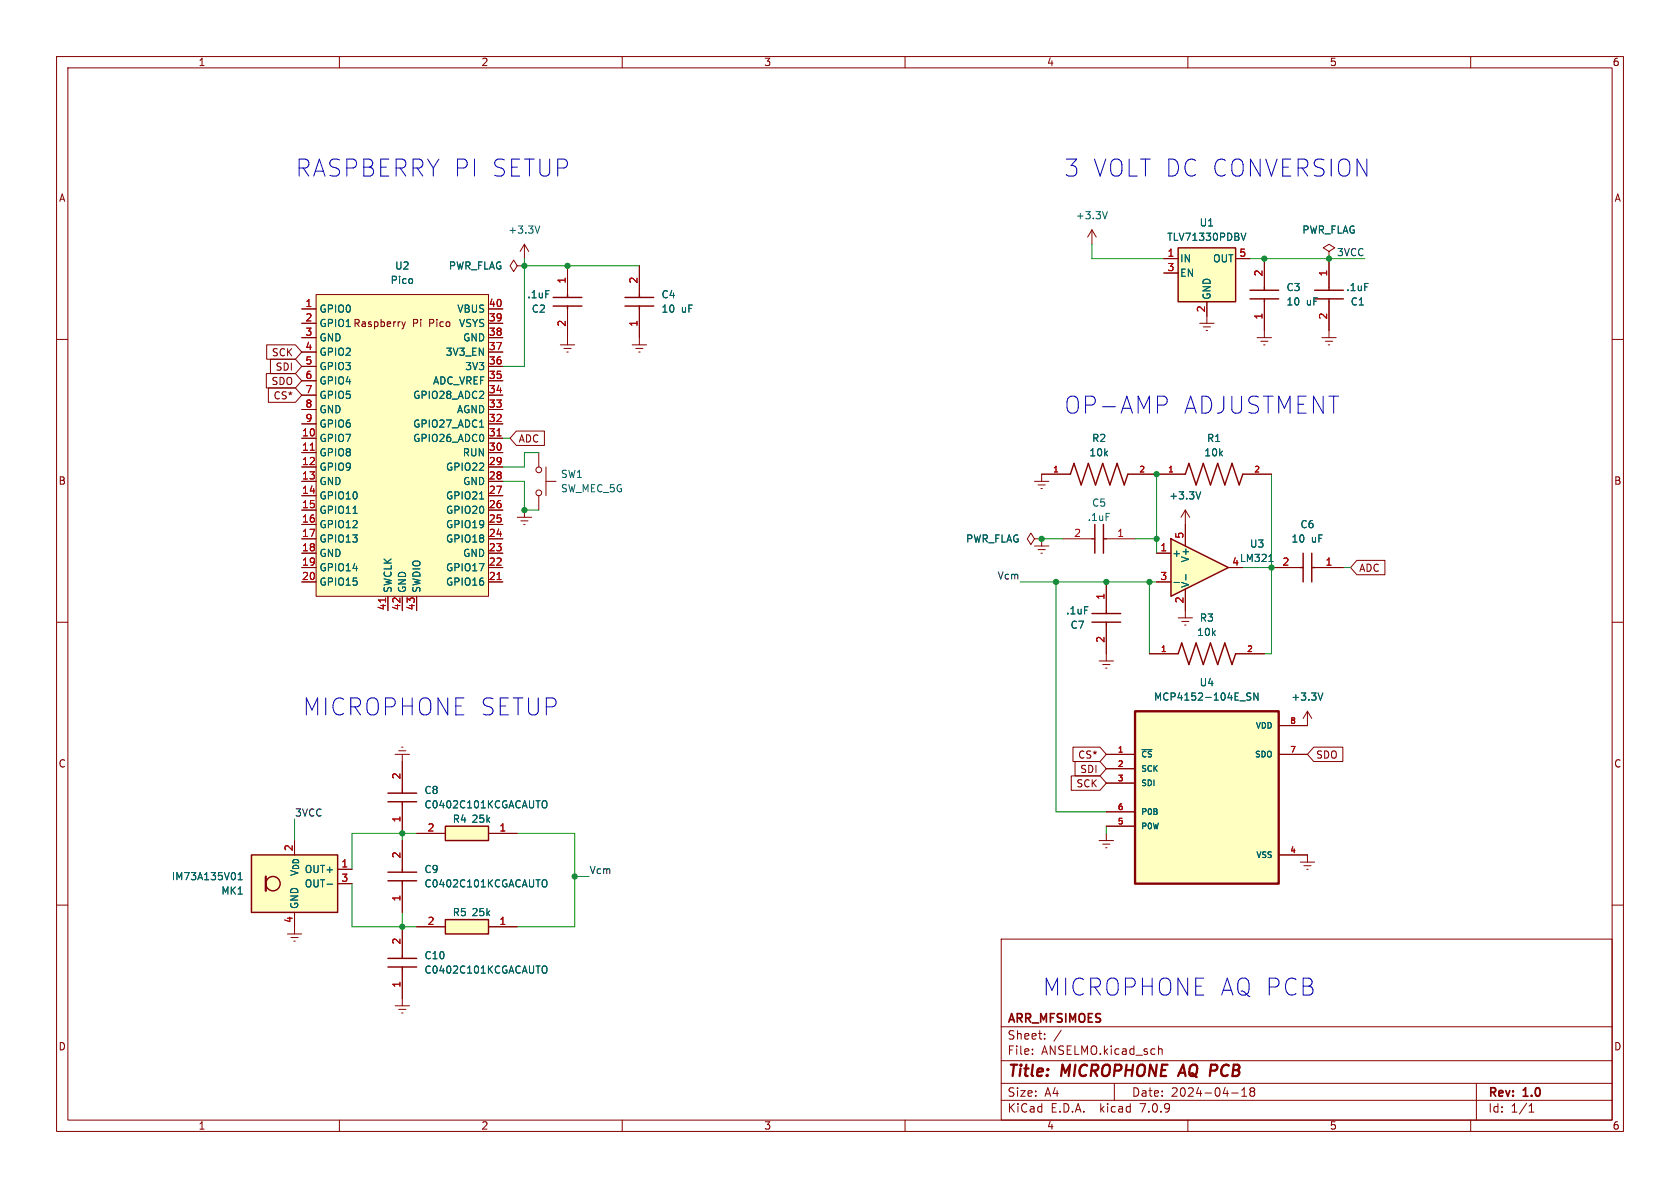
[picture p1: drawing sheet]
<svg xmlns="http://www.w3.org/2000/svg" width="297mm" height="210mm" viewBox="0 0 297 210" stroke-linecap="round" stroke-linejoin="round" font-family="sans-serif">
<g fill="none" stroke="#840000" stroke-width=".18">
<path d="M10 10h277v190h-277zM12 12h273v186h-273zM60 10v2M110 10v2M160 10v2M210 10v2M260 10v2M10 60h2M53.3 54.6h2.6M53.3 57.2h2.6M53.3 59.7h2.6M55.9 52.1h30.5v53.3h-30.5z"/>
<path d="M71.1 56.9l.3 .8M71.4 57.7l-.3 .5M71.7 56.9l-.3 .8M86.4 54.6h2.5M86.4 57.2h2.5M86.4 59.7h2.5M91.4 47l-.6-1-.6 1 .6 1 .6-1h1.3M92.7 47h.1M92.7 43.2l-.8 1.3M92.7 43.2v2.5M92.7 43.2l.8 1.3M100.3 59.7v1.3"/>
<path d="M285 60h2M53.3 77.5h2.6M53.3 74.9h2.6M53.3 72.4h2.6M53.3 69.9h2.6M53.3 67.3h2.6M53.3 64.8h2.6M53.3 62.2h2.6M86.4 77.5h2.5M86.4 74.9h2.5M86.4 72.4h2.5M86.4 69.9h2.5"/>
<path d="M86.4 67.3h2.5M86.4 64.8h2.5M86.4 62.2h2.5M99.1 61h2.5M99.7 61.6h1.3M100.2 62.2h.3M53.3 85.1h2.6M53.3 97.8h2.6M53.3 80h2.6M53.3 82.6h2.6M53.3 87.6h2.6M53.3 90.2h2.6"/>
<path d="M53.3 92.7h2.6M53.3 95.3h2.6M86.4 85.1h2.5M86.4 97.8h2.5M86.4 80h2.5M86.4 82.6h2.5M86.4 87.6h2.5M86.4 90.2h2.5M86.4 92.7h2.5M86.4 95.3h2.5M95.2 80v2.6M95.2 87.6v2.6"/>
<path d="M96.5 85.1h1.8M96.5 82.6v5M182.9 95.3l-.7-1.1-.6 1.1 .6 1 .7-1h1.2M182.9 85.1h2.5M182.9 96.5h2.5M183.5 85.7h1.3M183.5 97.2h1.3M184 86.4h.3M184 97.8h.3M184.1 95.3h.1M184.1 95.3v1.2M189.2 83.8h-5.1v1.3"/>
<path d="M199.4 83.8h5.1M10 110h2M53.3 100.3h2.6M53.3 102.9h2.6M68.6 105.4v2.6M71.1 105.4v2.6M73.7 105.4v2.6M86.4 100.3h2.5M86.4 102.9h2.5M194.3 116.8h2.5M194.9 117.5h1.3M195.5 118.1h.2"/>
<path d="M195.6 102.9v5.1M195.6 110.5v6.3M203.2 115.6h5.1M208.3 109.2h2.5M208.9 109.9h1.3M209.4 110.5h.3M209.5 108v1.2M218.4 115.6h5.1M224.8 100.3h5.1M232.4 100.3h5.1M285 110h2M231.1 125.7l-.7 1.3"/>
<path d="M231.1 125.7v2.6M231.1 125.7l.8 1.3M10 160h2M71.1 148.6v5.1M71.1 156.2v5.1M285 160h2M177 166h108v32h-108zM60 198v2M110 198v2M160 198v2M177 194.5h108M177 191.5h108"/>
<path d="M177 187.5h108M177 181.5h108M182.5 186.3v.1M182.5 185.5v.1M184.7 183.6v.1M184.7 182.8v.1M187.6 182.1l-1.3 2M197 191.5v3M204.8 184.9v1.5M204.8 185.5l.2-.1 .4 .1 .1 .9M210 198v2M217.7 193.2h1.2"/>
<path d="M219.5 193.8h.9M219.5 192.7l.5-.4v1.5M221.2 192.9l-.2 .3v.3l.2 .3 .5-.1 .1-.2-.1-.4-.2-.2M221.2 192.9l-.2-.2 .2-.4 .5 .1 .1 .2-.3 .3M221.2 192.9h.3M260 198v2M261 191.5v6.5M270.3 196.6h.9M270.3 195.5l.4-.4v1.5"/>
<circle cx="95.3" cy="83.1" r=".51"/>
<circle cx="95.3" cy="87.1" r=".51"/>
</g>
<path d="M209.2 188.2l-.9 2" fill="none" stroke="#840000" stroke-width=".4"/>
<path d="M95.4 39.9l-.4 1.3M84.8 75.5h.7M62.4 90.7h.7M84.8 88.2h.7M233.9 122.5l-.5 1.3M96 155.6l.1-.1a.43 .43 0 0 1 .6 .4v.5a.42 .42 0 0 1-.2 .4 .42 .42 0 0 1-.5-.1" fill="none" stroke="#006464" stroke-width=".18"/>
<g fill="none" stroke="#840000" stroke-width=".25">
<path d="M189.2 83.8l.7-1.9 1.2 3.8 1.3-3.8 1.3 3.8 1.2-3.8 1.3 3.8 1.3-3.8 1.3 3.8 .6-1.9M230.4 97.8v5.1M231.9 97.8v5.1M193 108.5h5.1M193 110h5.1M195.6 108v.5M195.6 110v.5M208.3 115.6l.6-1.9 1.3 3.8 1.3-3.8 1.2 3.8 1.3-3.8 1.3 3.8 1.2-3.8 1.3 3.8 .6-1.9M229.9 100.3h.5M231.9 100.3h.5M68.6 155.7h5.1M68.6 154.2h5.1"/>
<path d="M71.1 153.7v.5M71.1 155.7v.5"/>
</g>
<path d="M55.9 52.1h30.5v53.3h-30.5z" fill="#ffffc2" stroke="#ffffc2" stroke-width=".18"/>
<path d="M54.9 79.6h.7M87.9 77.1h.7M68.2 105.7v.7M87.9 102.5h.7" fill="none" stroke="#a90000" stroke-width=".18"/>
<path d="M207 95.3l10.2 5-10.2 5.1z" fill="#ffffc2"/>
<g fill="none" stroke="#840000" stroke-width=".25">
<path d="M97.8 52.6h5.1M97.8 54.1h5.1M100.3 52.1v.5M100.3 54.1v.5M110.5 52.6h5.1M110.5 54.1h5.1M113 52.1v.5M113 54.1v.5M208.3 43.8h10.1v9.5h-10.1zM221 52.8h5.1M221 51.3h5.1M223.5 50.8v.5"/>
<path d="M223.5 52.8v.5M232.4 52.8h5.1M232.4 51.3h5.1M234.9 50.8v.5M234.9 52.8v.5M193 95.3h.5M193.5 92.7v5.1M195.1 95.3h.5M195.1 92.7v5.1M207 95.3l10.2 5-10.2 5.1zM209.5 83.8l.7-1.9 1.3 3.8 1.2-3.8 1.3 3.8 1.3-3.8 1.2 3.8 1.3-3.8 1.3 3.8 .6-1.9M71.1 139.7v.5"/>
<path d="M44.4 151.1h15.3v10.2h-15.3zM68.6 141.7h5.1M68.6 140.2h5.1M71.1 141.7v.5M78.7 146.1h7.7v2.5h-7.7zM68.6 170.9h5.1M68.6 169.4h5.1M71.1 168.9v.5M71.1 170.9v.6M78.7 162.6h7.7v2.5h-7.7z"/>
<circle cx="48.3" cy="156.2" r="1.27"/>
</g>
<g fill="none" stroke="#840000" stroke-width=".18">
<path d="M53.3 59.7h2.6M53.3 57.2h2.6M53.3 54.6h2.6M86.4 59.7h2.5M86.4 57.2h2.5M86.4 54.6h2.5M92.7 47h.1M100.3 47v5.1M100.3 54.6v5.1M113 47v5.1M113 54.6v6.4M193 40.6l-.7 1.3"/>
<path d="M193 40.6v2.6M193 40.6l.8 1.3M205.7 45.7h2.6M205.7 48.3h2.6M212.1 57.2h2.5M212.7 57.8h1.3M213.2 58.4h.3M213.4 53.3v3.9M218.4 45.7h2.6M222.2 59.7h2.6M223.5 45.7v5.1M223.5 53.3v6.4"/>
<path d="M233.7 59.7h2.5M234.9 44.5l1.1-.7-1.1-.6-1 .6 1 .7v1.2M234.9 45.7h.1M234.9 45.7v5.1M234.9 53.3v6.4M47.1 66h5.1l1.1 1.3-1.1 1.3h-5.1zM47.1 61h5.1l1.1 1.2-1.1 1.3h-5.1zM47.4 68.6h4.8l1.1 1.3-1.1 1.2h-4.8zM47.8 63.5h4.4l1.1 1.3-1.1 1.2h-4.4zM53.3 62.2h2.6M53.3 77.5h2.6M53.3 74.9h2.6"/>
<path d="M53.3 72.4h2.6M53.3 69.9h2.6M53.3 67.3h2.6M53.3 64.8h2.6M86.4 62.2h2.5M86.4 77.5h2.5M86.4 74.9h2.5M86.4 72.4h2.5M86.4 69.9h2.5M86.4 67.3h2.5M86.4 64.8h2.5M91.3 76.2h4.9v2.5h-4.9l-1.1-1.2z"/>
<path d="M111.8 61h2.5M112.4 61.6h1.3M112.9 62.2h.3M222.9 60.3h1.3M223.4 61h.2M234.3 60.3h1.3M234.8 61h.3M53.3 97.8h2.6M53.3 95.3h2.6M53.3 92.7h2.6M53.3 80h2.6M53.3 82.6h2.6"/>
<path d="M53.3 85.1h2.6M53.3 87.6h2.6M53.3 90.2h2.6M86.4 97.8h2.5M86.4 95.3h2.5M86.4 92.7h2.5M86.4 80h2.5M86.4 82.6h2.5M86.4 85.1h2.5M86.4 87.6h2.5M86.4 90.2h2.5M91.4 91.4h2.6"/>
<path d="M92.1 92.1h1.2M92.6 92.7h.2M92.7 90.2v1.2M184.1 95.3h.1M184.1 83.8h5.1M188 95.3h5M195.6 95.3h5.1M199.4 83.8h10.1M204.5 97.8h2.5M209.5 90.2v6.3M209.5 90.2l-.7 1.2M209.5 90.2l.8 1.2"/>
<path d="M219.7 83.8h5.1M239.9 99.1h4.9v2.5h-4.9l-1.1-1.3zM53.3 102.9h2.6M53.3 100.3h2.6M68.6 105.4v2.6M71.1 105.4v2.6M73.7 105.4v2.6M86.4 102.9h2.5M86.4 100.3h2.5M195.6 102.9v5.1M195.6 110.5v5.1M203.2 115.6h5.1"/>
<path d="M204.5 102.9h2.5M209.5 104.1v3.9M217.2 100.3h2.5M218.4 115.6h5.1M224.8 100.3h5.1M232.4 100.3h5.1M69.8 133.4h2.6M70.5 132.7h1.3M71 132.1h.2M71.1 133.4v6.3M189.4 137.2h5.1l1.1 1.2-1.1 1.3h-5.1zM189.7 132.1h4.8l1.1 1.3-1.1 1.2h-4.8z"/>
<path d="M190.1 134.6h4.4l1.1 1.3-1.1 1.3h-4.4zM195.6 133.4h5.1M195.6 135.9h5.1M195.6 138.4h5.1M226.1 133.4h5M226.1 128.3h5M232.3 132.1h5.1v2.5h-5.1l-1.2-1.2zM59.7 153.7h2.5M59.7 156.2h2.5M71.1 142.2v5.1M71.1 148.6v5.1M71.1 156.2v5.1"/>
<path d="M73.7 147.3h5M86.4 147.3h5M194.3 148.6h2.5M194.9 149.2h1.3M195.5 149.9h.2M195.6 146.1h5.1M195.6 143.5h5.1M195.6 147.3v1.3M226.1 151.1h5v1.3M229.9 152.4h2.5M230.5 153h1.3M231 153.7h.3"/>
<path d="M50.8 165.1h2.5M51.4 165.7h1.3M51.9 166.4h.3M52.1 161.3v3.8M69.8 177.8h2.6M70.5 178.4h1.3M71 179.1h.2M71.1 163.8v5.1M71.1 171.5v6.3M73.7 163.8h5M86.4 163.8h5"/>
</g>
<g fill="none" stroke="#006464" stroke-width=".18">
<path d="M195.8 37.4l-.5 1.3M219.4 41.2l.4 1.3 .5-1.3M84.8 75.5h.7M62.4 90.7h.7M84.8 88.2h.7M212.3 86.9l-.5 1.3M224.3 99.3h.8M207.5 103h1M209.6 101.6v.9M201.9 132.5h1.8M220.4 122.9l.7 .5-.2 .4-.5-.1M221.1 122.6l-.5-.1-.2 .2"/>
<path d="M222.4 122.5v1.3l-.7-1.3v1.3M233.9 122.5l-.5 1.3M42.1 155.5h.7M42.1 154.6l.4-.4v1.3M57.8 156.3h1M96 141.6l.1-.1a.43 .43 0 0 1 .6 .5v.4a.42 .42 0 0 1-.2 .4 .42 .42 0 0 1-.5 0M96 155.6l.1-.1a.43 .43 0 0 1 .6 .4v.5a.42 .42 0 0 1-.2 .4 .42 .42 0 0 1-.5-.1M96 170.8h.1a.43 .43 0 0 1 .6 .4v.4a.42 .42 0 0 1-.2 .4 .42 .42 0 0 1-.5 0"/>
</g>
<g fill="#ffffc2" stroke="#ffffc2" stroke-width=".18">
<path d="M200.7 125.7h25.4v30.5h-25.4z"/>
<path d="M208.3 43.8h10.1v9.5h-10.1z"/>
<path d="M78.7 146.1h7.7v2.5h-7.7z"/>
<path d="M44.4 151.1h15.3v10.2h-15.3z"/>
<path d="M78.7 162.6h7.7v2.5h-7.7z"/>
</g>
<path d="M200.7 125.7h25.4v30.5h-25.4z" fill="none" stroke="#840000" stroke-width=".41"/>
<path d="M47 154.9v2.6" fill="none" stroke="#840000" stroke-width=".38"/>
<path d="M204.6 70h1.2a.81 .81 0 0 1 .6 .8 .81 .81 0 0 1-.6 .8h-1.2" fill="none" stroke="#0000c2" stroke-width=".18"/>
<g fill="none" stroke="#009600" stroke-width=".18">
<path d="M92.7 45.7v19.1h-3.8M92.7 47h20.3M193 43.2v2.5h12.7M221 45.7h20.3M88.9 77.5h1.3M88.9 85.1h3.8v5.1h2.5M95.2 80h-2.5v2.6h-3.8M184.1 95.3h3.9M200.7 95.3h3.8M204.5 83.8v14M224.8 83.8v31.8h-1.3M180.3 102.9h24.2"/>
<path d="M186.7 102.9v40.6h8.9M203.2 102.9v12.7M219.7 100.3h5.1M237.5 100.3h1.3M52.1 144.8v3.8M62.2 156.2v7.6h11.5M71.1 147.3v1.3M73.7 147.3h-11.5v6.4M91.4 147.3h10.2v16.5h-10.2M101.6 154.9h2.5M195.6 146.1v1.2M71.1 161.3v2.5"/>
</g>
<path d="M54.9 79.6h.7M87.9 77.1h.7M68.2 105.7v.7M87.9 102.5h.7" fill="none" stroke="#a90000" stroke-width=".18"/>
<g fill="#009600" stroke="#009600" stroke-width=".18">
<circle cx="203.2" cy="102.9" r=".46"/>
<circle cx="184.1" cy="95.3" r=".46"/>
<circle cx="195.6" cy="102.9" r=".46"/>
<circle cx="224.8" cy="100.3" r=".46"/>
<circle cx="92.7" cy="47" r=".46"/>
<circle cx="186.7" cy="102.9" r=".46"/>
<circle cx="100.3" cy="47" r=".46"/>
<circle cx="204.5" cy="95.3" r=".46"/>
<circle cx="204.5" cy="83.8" r=".46"/>
<circle cx="234.9" cy="45.7" r=".46"/>
<circle cx="223.5" cy="45.7" r=".46"/>
<circle cx="92.7" cy="90.2" r=".46"/>
<circle cx="101.6" cy="154.9" r=".46"/>
<circle cx="71.1" cy="147.3" r=".46"/>
<circle cx="71.1" cy="163.8" r=".46"/>
</g>
<g font-size="4.2" fill="#0000c2">
<text x="52.1" y="31.5">RASPBERRY PI SETUP</text>
<text x="188" y="31.5">3 VOLT DC CONVERSION</text>
<text x="188" y="73.4">OP-AMP</text>
<text x="209" y="73.4">ADJUSTMENT</text>
<text x="53.3" y="126.8">MICROPHONE SETUP</text>
<text x="184.1" y="176.3">MICROPHONE AQ PCB</text>
</g>
<g font-size="2.8" fill="#840000">
<text x="178" y="190.9">Title:</text>
<text x="187.7" y="190.9">MICROPHONE</text>
<text x="209.4" y="190.9">AQ PCB</text>
</g>
<g font-size="2.1" fill="#840000">
<text x="178" y="184">Sheet:</text>
<text x="178" y="181.2">ARR_MFSIMOES</text>
<text x="178" y="186.7">File:</text>
<text x="184.1" y="186.7">ANSELMO.kicad_sch</text>
<text x="178" y="196.9">KiCad</text>
<text x="178" y="194.1">Size:</text>
<text x="184.7" y="194.1">A4</text>
<text x="185.7" y="196.9">E.D.A.</text>
<text x="194.6" y="196.9">kicad</text>
<text x="200" y="194.1">Date:</text>
<text x="201.8" y="196.9">7.0.9</text>
<text x="207" y="194.1">2024-04-18</text>
<text x="263" y="194.3">Rev:</text>
<text x="263" y="196.9">Id:</text>
<text x="267.1" y="196.9">1/1</text>
<text x="269.4" y="194.3">1.0</text>
</g>
<g font-size="1.8" fill="#840000">
<text x="35" y="11.9">1</text>
<text x="85" y="11.9">2</text>
<text x="135" y="11.9">3</text>
<text x="185" y="11.9">4</text>
<text x="235" y="11.9">5</text>
<text x="285" y="11.9">6</text>
<text x="10.3" y="35.9">A</text>
<text x="285.3" y="35.9">A</text>
<text x="56.4" y="58">GPIO1 Raspberry</text>
<text x="72.9" y="58">Pi</text>
<text x="76" y="58">Pico</text>
<text x="48" y="63.2">SCK</text>
<text x="48.6" y="65.7">SDI</text>
<text x="47.9" y="68.3">SDO</text>
<text x="48.3" y="70.8">CS*</text>
<text x="91.6" y="78.4">ADC</text>
<text x="10.3" y="85.9">B</text>
<text x="285.3" y="85.9">B</text>
<text x="240.2" y="101.3">ADC</text>
<text x="10.3" y="135.9">C</text>
<text x="190.5" y="134.3">CS*</text>
<text x="190.9" y="136.8">SDI</text>
<text x="232.6" y="134.3">SDO</text>
<text x="285.3" y="135.9">C</text>
<text x="190.2" y="139.4">SCK</text>
<text x="10.3" y="185.9">D</text>
<text x="285.3" y="185.9">D</text>
<text x="35" y="199.9">1</text>
<text x="85" y="199.9">2</text>
<text x="135" y="199.9">3</text>
<text x="185" y="199.9">4</text>
<text x="235" y="199.9">5</text>
<text x="285" y="199.9">6</text>
</g>
<g font-size="1.8" fill="#006464">
<text x="89.8" y="41.5">+3.3V</text>
<text x="190.1" y="39">+3.3V</text>
<text x="212" y="40.2">U1</text>
<text x="230.1" y="41.5">PWR_FLAG</text>
<text x="69.7" y="47.9">U2</text>
<text x="79.3" y="47.9">PWR_FLAG</text>
<text x="206.2" y="42.8">TLV71330PDBV</text>
<text x="208.5" y="46.6">IN</text>
<text x="214.4" y="46.6">OUT</text>
<text x="69" y="50.4">Pico</text>
<text x="93.1" y="52.9">.1uF</text>
<text x="116.8" y="52.9">C4</text>
<text x="208.5" y="49.1">EN</text>
<text x="214.2" y="53.1" transform="rotate(-90 214.2 53.1)">GND</text>
<text x="227.3" y="51.7">C3</text>
<text x="237.9" y="51.7">.1uF</text>
<text x="56.4" y="55.5">GPIO0</text>
<text x="56.4" y="58">GPIO1</text>
<text x="80.8" y="55.5">VBUS</text>
<text x="81.1" y="58">VSYS</text>
<text x="93.9" y="55.5">C2</text>
<text x="116.8" y="55.5">10</text>
<text x="120.4" y="55.5">uF</text>
<text x="227.3" y="54.2">10</text>
<text x="230.9" y="54.2">uF</text>
<text x="238.7" y="54.2">C1</text>
<text x="56.4" y="60.6">GND</text>
<text x="56.4" y="63.1">GPIO2</text>
<text x="56.4" y="65.6">GPIO3</text>
<text x="78.7" y="63.1">3V3_EN</text>
<text x="81.8" y="60.6">GND</text>
<text x="82.1" y="65.6">3V3</text>
<text x="56.4" y="68.2">GPIO4</text>
<text x="56.4" y="70.7">GPIO5</text>
<text x="72.9" y="70.7">GPIO28_ADC2</text>
<text x="76.5" y="68.2">ADC_VREF</text>
<text x="56.4" y="73.3">GND</text>
<text x="56.4" y="75.8">GPIO6</text>
<text x="72.9" y="75.8">GPIO27_ADC1</text>
<text x="80.7" y="73.3">AGND</text>
<text x="56.4" y="78.3">GPIO7</text>
<text x="56.4" y="80.9">GPIO8</text>
<text x="56.4" y="83.4">GPIO9</text>
<text x="72.9" y="78.3">GPIO26_ADC0</text>
<text x="78.8" y="83.4">GPIO22</text>
<text x="81.7" y="80.9">RUN</text>
<text x="192.5" y="80.9">10k</text>
<text x="193" y="78.3">R2</text>
<text x="212.8" y="80.9">10k</text>
<text x="213.3" y="78.3">R1</text>
<text x="56.4" y="86">GND</text>
<text x="56.4" y="88.5">GPIO10</text>
<text x="78.8" y="88.5">GPIO21</text>
<text x="81.8" y="86">GND</text>
<text x="99.1" y="84.7">SW1</text>
<text x="99.1" y="87.2">SW_MEC_5G</text>
<text x="193" y="89.8">C5</text>
<text x="206.6" y="88.5">+3.3V</text>
<text x="56.4" y="91">GPIO11</text>
<text x="56.4" y="93.6">GPIO12</text>
<text x="78.8" y="93.6">GPIO19</text>
<text x="78.8" y="91">GPIO20</text>
<text x="192.2" y="92.3">.1uF</text>
<text x="229.8" y="93.6">C6</text>
<text x="56.4" y="96.1">GPIO13</text>
<text x="56.4" y="98.7">GND</text>
<text x="56.4" y="101.2">GPIO14</text>
<text x="78.8" y="101.2">GPIO17</text>
<text x="78.8" y="96.1">GPIO18</text>
<text x="81.8" y="98.7">GND</text>
<text x="170.7" y="96.1">PWR_FLAG</text>
<text x="207.1" y="98.7">+</text>
<text x="210.4" y="99.5" transform="rotate(-90 210.4 99.5)">V+</text>
<text x="219.1" y="99.5">LM321</text>
<text x="220.9" y="97">U3</text>
<text x="228.2" y="96.1">10</text>
<text x="231.8" y="96.1">uF</text>
<text x="56.4" y="103.7">GPIO15</text>
<text x="69.4" y="104.9" transform="rotate(-90 69.4 104.9)">SWCLK</text>
<text x="72" y="104.9" transform="rotate(-90 72 104.9)">GND</text>
<text x="74.5" y="104.9" transform="rotate(-90 74.5 104.9)">SWDIO</text>
<text x="78.8" y="103.7">GPIO16</text>
<text x="210.4" y="104" transform="rotate(-90 210.4 104)">V-</text>
<text x="188.4" y="108.8">.1uF</text>
<text x="189.2" y="111.4">C7</text>
<text x="211.5" y="112.6">10k</text>
<text x="212" y="110.1">R3</text>
<text x="203.9" y="124.1">MCP4152-104E_SN</text>
<text x="212" y="121.5">U4</text>
<text x="228.2" y="124.1">+3.3V</text>
<text x="74.9" y="140.6">C8</text>
<text x="74.9" y="143.1">C0402C101KCGACAUTO</text>
<text x="79.9" y="145.6">R4</text>
<text x="83.3" y="145.6">25k</text>
<text x="30.3" y="155.8">IM73A135V01</text>
<text x="52.9" y="155" transform="rotate(-90 52.9 155)">V_{DD}</text>
<text x="53.8" y="154.5">OUT+</text>
<text x="74.9" y="154.5">C9</text>
<text x="39" y="158.3">MK1</text>
<text x="52.9" y="160.8" transform="rotate(-90 52.9 160.8)">GND</text>
<text x="53.8" y="157.1">OUT-</text>
<text x="74.9" y="157.1">C0402C101KCGACAUTO</text>
<text x="79.9" y="162.2">R5</text>
<text x="83.3" y="162.2">25k</text>
<text x="74.9" y="172.3">C0402C101KCGACAUTO</text>
<text x="74.9" y="169.8">C10</text>
</g>
<g font-size="1.8" fill="#a90000">
<text x="206.3" y="45.5">1</text>
<text x="219" y="45.5">5</text>
<text x="100.1" y="50.2" transform="rotate(-90 100.1 50.2)">1</text>
<text x="112.8" y="50.2" transform="rotate(-90 112.8 50.2)">2</text>
<text x="206.3" y="48">3</text>
<text x="223.3" y="49" transform="rotate(-90 223.3 49)">2</text>
<text x="234.7" y="49" transform="rotate(-90 234.7 49)">1</text>
<text x="53.9" y="54.4">1</text>
<text x="53.9" y="56.9">2</text>
<text x="53.9" y="59.4">3</text>
<text x="86.3" y="59.4">38</text>
<text x="86.3" y="56.9">39</text>
<text x="86.3" y="54.4">40</text>
<text x="100.1" y="57.9" transform="rotate(-90 100.1 57.9)">2</text>
<text x="112.8" y="57.9" transform="rotate(-90 112.8 57.9)">1</text>
<text x="213.1" y="55.3" transform="rotate(-90 213.1 55.3)">2</text>
<text x="223.3" y="56.6" transform="rotate(-90 223.3 56.6)">1</text>
<text x="234.7" y="56.6" transform="rotate(-90 234.7 56.6)">2</text>
<text x="53.9" y="62">4</text>
<text x="53.9" y="64.5">5</text>
<text x="86.3" y="64.5">36</text>
<text x="86.3" y="62">37</text>
<text x="53.9" y="67.1">6</text>
<text x="53.9" y="69.6">7</text>
<text x="86.3" y="69.6">34</text>
<text x="86.3" y="67.1">35</text>
<text x="53.3" y="77.2">10</text>
<text x="53.9" y="72.1">8</text>
<text x="53.9" y="74.7">9</text>
<text x="86.3" y="77.2">31</text>
<text x="86.3" y="74.7">32</text>
<text x="86.3" y="72.1">33</text>
<text x="53.3" y="79.8">11</text>
<text x="53.3" y="82.3">12</text>
<text x="86.3" y="82.3">29</text>
<text x="86.3" y="79.8">30</text>
<text x="53.3" y="84.8">13</text>
<text x="53.3" y="87.4">14</text>
<text x="53.3" y="89.9">15</text>
<text x="86.3" y="89.9">26</text>
<text x="86.3" y="87.4">27</text>
<text x="86.3" y="84.8">28</text>
<text x="53.3" y="92.5">16</text>
<text x="53.3" y="95">17</text>
<text x="86.3" y="95">24</text>
<text x="86.3" y="92.5">25</text>
<text x="189.8" y="95">2</text>
<text x="197.4" y="95">1</text>
<text x="209.3" y="95.3" transform="rotate(-90 209.3 95.3)">5</text>
<text x="53.3" y="97.5">18</text>
<text x="53.3" y="100.1">19</text>
<text x="86.3" y="100.1">22</text>
<text x="86.3" y="97.5">23</text>
<text x="205" y="97.5">1</text>
<text x="217.7" y="100.1">4</text>
<text x="226.6" y="100.1">2</text>
<text x="234.2" y="100.1">1</text>
<text x="53.3" y="102.6">20</text>
<text x="68.3" y="108" transform="rotate(-90 68.3 108)">41</text>
<text x="70.9" y="108" transform="rotate(-90 70.9 108)">42</text>
<text x="73.4" y="108" transform="rotate(-90 73.4 108)">43</text>
<text x="86.3" y="102.6">21</text>
<text x="195.3" y="106.1" transform="rotate(-90 195.3 106.1)">1</text>
<text x="205" y="102.6">3</text>
<text x="209.3" y="106.8" transform="rotate(-90 209.3 106.8)">2</text>
<text x="195.3" y="113.7" transform="rotate(-90 195.3 113.7)">2</text>
<text x="70.9" y="137.9" transform="rotate(-90 70.9 137.9)">2</text>
<text x="70.9" y="145.5" transform="rotate(-90 70.9 145.5)">1</text>
<text x="75.5" y="147.1">2</text>
<text x="88.2" y="147.1">1</text>
<text x="51.8" y="150.6" transform="rotate(-90 51.8 150.6)">2</text>
<text x="60.3" y="153.4">1</text>
<text x="60.3" y="156">3</text>
<text x="70.9" y="151.8" transform="rotate(-90 70.9 151.8)">2</text>
<text x="70.9" y="159.5" transform="rotate(-90 70.9 159.5)">1</text>
<text x="51.8" y="163.3" transform="rotate(-90 51.8 163.3)">4</text>
<text x="70.9" y="167.1" transform="rotate(-90 70.9 167.1)">2</text>
<text x="75.5" y="163.6">2</text>
<text x="88.2" y="163.6">1</text>
<text x="70.9" y="174.7" transform="rotate(-90 70.9 174.7)">1</text>
</g>
<g font-size="1.8" fill="#0f0f0f">
<text x="236.3" y="45.4">3VCC</text>
<text x="176.3" y="102.5">Vcm</text>
<text x="52.1" y="144.4">3VCC</text>
<text x="104.1" y="154.6">Vcm</text>
</g>
<g font-size="1.4" fill="#a90000">
<text x="186.1" y="83.6">1</text>
<text x="201.3" y="83.6">2</text>
<text x="206.4" y="83.6">1</text>
<text x="221.6" y="83.6">2</text>
<text x="205.1" y="115.3">1</text>
<text x="220.4" y="115.3">2</text>
<text x="228" y="128">8</text>
<text x="197.5" y="133.1">1</text>
<text x="197.5" y="135.6">2</text>
<text x="228" y="133.1">7</text>
<text x="197.5" y="138.2">3</text>
<text x="197.5" y="143.3">6</text>
<text x="197.5" y="145.8">5</text>
<text x="228" y="150.9">4</text>
</g>
<g font-size="1.4" fill="#006464">
<text x="221.9" y="129">VDD</text>
<text x="201.7" y="134.1">~{CS}</text>
<text x="201.7" y="136.6">SCK</text>
<text x="221.7" y="134.1">SDO</text>
<text x="201.7" y="139.2">SDI</text>
<text x="201.7" y="146.8">P0W</text>
<text x="201.7" y="144.2">P0B</text>
<text x="222" y="151.9">VSS</text>
</g>
</svg>
